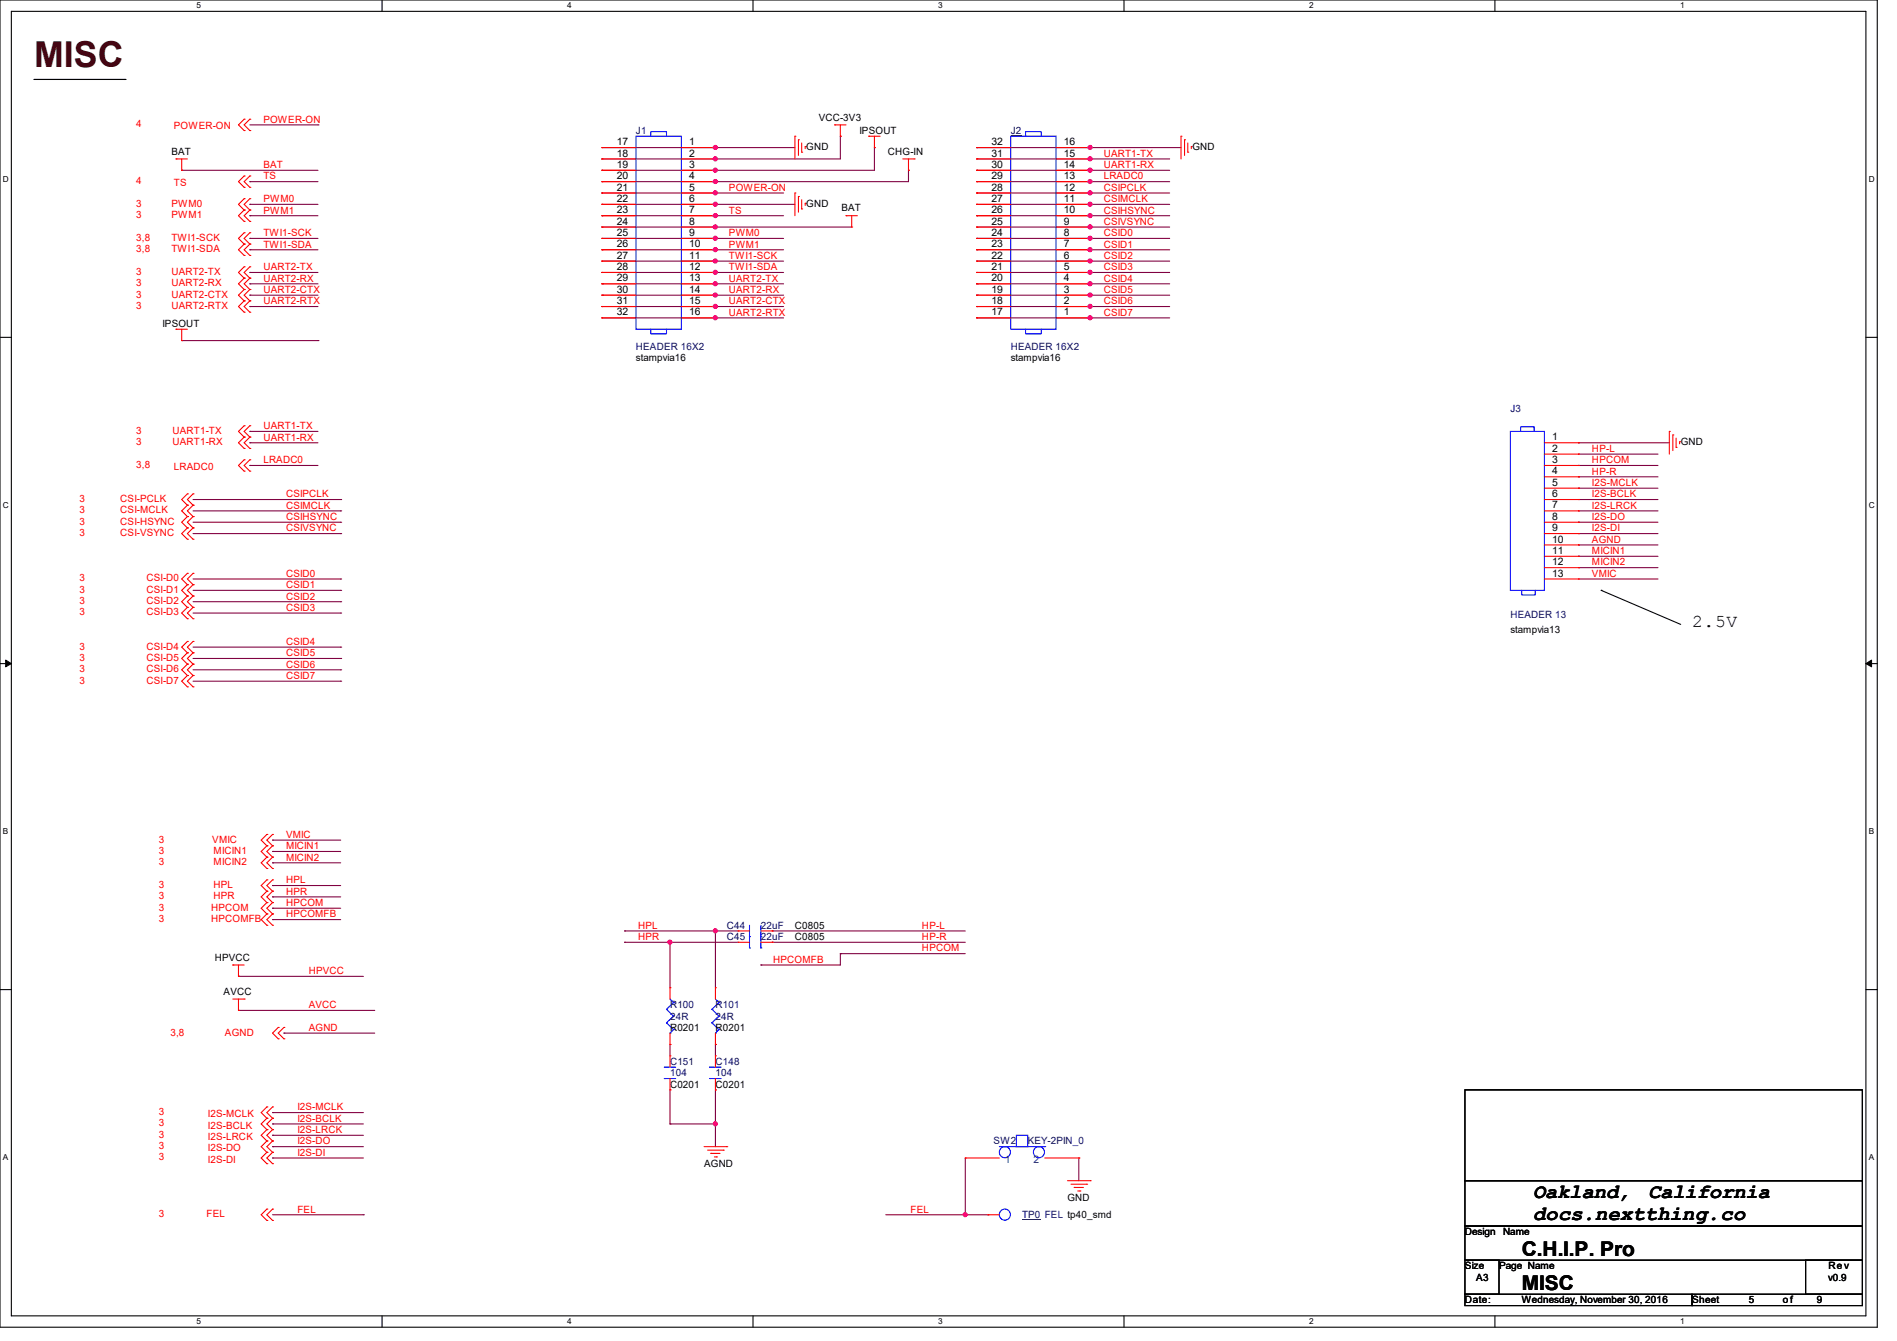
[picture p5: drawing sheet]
<svg xmlns="http://www.w3.org/2000/svg" width="297mm" height="210mm" viewBox="0 0 297 210" stroke-linecap="round" stroke-linejoin="round" font-family="sans-serif">
<path d="M0 0h293.9v207.9h-293.9zM1.8 1.8h290.3v204.3h-290.3z" fill="none" stroke="#000" stroke-width=".17"/>
<g fill="#fff">
<path d="M30.8 .2h.7v1.4h-.7z"/>
<path d="M30.8 206.2h.7v1.4h-.7z"/>
</g>
<path d="M59.8 0v1.8M59.8 206.1v1.8" fill="none" stroke="#000" stroke-width=".17"/>
<g fill="#fff">
<path d="M88.8 .2h.7v1.4h-.7z"/>
<path d="M88.8 206.2h.7v1.4h-.7z"/>
</g>
<path d="M117.9 0v1.8M117.9 206.1v1.8" fill="none" stroke="#000" stroke-width=".17"/>
<g fill="#fff">
<path d="M146.9 .2h.7v1.4h-.7z"/>
<path d="M146.9 206.2h.7v1.4h-.7z"/>
</g>
<path d="M176 0v1.8M176 206.1v1.8" fill="none" stroke="#000" stroke-width=".17"/>
<g fill="#fff">
<path d="M205 .2h.7v1.4h-.7z"/>
<path d="M205 206.2h.7v1.4h-.7z"/>
</g>
<path d="M234.1 0v1.8M234.1 206.1v1.8" fill="none" stroke="#000" stroke-width=".17"/>
<g fill="#fff">
<path d="M263.1 .2h.6v1.4h-.6z"/>
<path d="M263.1 206.2h.6v1.4h-.6z"/>
<path d="M.5 27.3h.9v1.4h-.9z"/>
<path d="M292.6 27.3h.9v1.4h-.9z"/>
<path d="M.5 78.4h.9v1.4h-.9z"/>
<path d="M292.6 78.4h.9v1.4h-.9z"/>
</g>
<path d="M0 52.8h1.8M292.1 52.8h1.8" fill="none" stroke="#000" stroke-width=".17"/>
<g fill="#fff">
<path d="M.5 129.5h.8v1.4h-.8z"/>
<path d="M292.6 129.5h.8v1.4h-.8z"/>
</g>
<path d="M0 103.9h1.8M292.1 103.9h1.8" fill="none" stroke="#000" stroke-width=".17"/>
<path d="M.9 103.4l.9 .5-.9 .5zM292.1 103.9l.9-.5v1z" fill="#000" stroke="#000" stroke-width=".16"/>
<g fill="#fff">
<path d="M.5 180.5h.8v1.4h-.8z"/>
<path d="M292.6 180.5h.8v1.4h-.8z"/>
</g>
<g fill="none" stroke="#000" stroke-width=".17">
<path d="M5.3 12.4h14.3M19.6 12.4h.1M250.7 92.5h.1M250.7 92.5l12.4 5.3M0 155h1.8M292.1 155h1.8M229.4 170.7h62.2v14.2h-62.2zM229.4 192h62.2v5.4h-62.2zM229.4 197.4h5.3v5.3h-5.3zM229.4 184.9h62.2v7.1h-62.2zM282.7 197.4h8.9v5.3h-8.9zM229.4 202.7h35.5v1.8h-35.5z"/>
<path d="M264.9 202.7h26.7v1.8h-26.7z"/>
</g>
<g fill="none" stroke="#800040" stroke-width=".17">
<path d="M39.1 19.6h10.7M49.8 19.6h.1M28.4 26.7h.1M28.4 26.7h21.4M39.1 37.3h.1M39.1 39.1h.1M39.1 33.8h.1M39.1 32h.1M39.1 28.4h.1M39.1 32h10.7M39.1 33.8h10.7M39.1 37.3h10.7"/>
<path d="M39.1 39.1h10.7M39.1 28.4h10.7M94.2 39.1h.1M94.2 37.3h.1M94.2 33.8h.1M94.2 35.6h.1M94.2 32h.1M94.2 30.2h.1M94.2 24.9h.1M94.2 23.1h.1M94.2 26.7h.1M94.2 28.4h.1"/>
<path d="M94.2 32h30.3M94.2 35.6h39.1M94.2 33.8h28.5M94.2 30.2h28.5M94.2 37.3h28.5M94.2 39.1h28.5M94.2 23.1h30.3M112 23.1h.1M112 24.9h.1M112 28.4h.1M112 26.7h.1M112 37.3h.1"/>
<path d="M112 35.6h.1M112 33.8h.1M112 30.2h.1M112 32h.1M112 39.1h.1M131.6 21.3h.1M131.6 21.3v3.6h-37.4M136.9 23.1h.1M136.9 23.1v3.6h-42.7M142.2 26.7h.1M142.2 26.7v1.7h-48M152.9 32h.1"/>
<path d="M152.9 35.6h.1M152.9 33.8h.1M152.9 30.2h.1M152.9 37.3h.1M152.9 39.1h.1M152.9 28.4h.1M152.9 24.9h.1M152.9 26.7h.1M152.9 23.1h.1M152.9 32h30.2M152.9 35.6h30.2M152.9 33.8h30.2"/>
<path d="M152.9 30.2h30.2M152.9 37.3h30.2M152.9 39.1h30.2M152.9 28.4h30.2M152.9 24.9h30.2M152.9 26.7h30.2M152.9 23.1h32M170.7 24.9h.1M170.7 35.6h.1M170.7 33.8h.1M170.7 37.3h.1M170.7 28.4h.1"/>
<path d="M170.7 39.1h.1M170.7 23.1h.1M170.7 26.7h.1M170.7 32h.1M170.7 30.2h.1M28.4 53.3h21.4M39.1 48h.1M39.1 46.2h.1M39.1 44.4h.1M39.1 42.7h.1M39.1 42.7h10.7M39.1 44.4h10.7"/>
<path d="M39.1 48h10.7M39.1 46.2h10.7M49.8 53.3h.1M94.2 44.4h.1M94.2 46.2h.1M94.2 48h.1M94.2 49.8h.1M94.2 42.7h.1M94.2 40.9h.1M94.2 42.7h28.5M94.2 40.9h28.5M94.2 44.4h28.5"/>
<path d="M94.2 48h28.5M94.2 49.8h28.5M94.2 46.2h28.5M112 49.8h.1M112 44.4h.1M112 42.7h.1M112 40.9h.1M112 48h.1M112 46.2h.1M152.9 42.7h.1M152.9 40.9h.1M152.9 44.4h.1"/>
<path d="M152.9 48h.1M152.9 49.8h.1M152.9 46.2h.1M152.9 42.7h30.2M152.9 40.9h30.2M152.9 44.4h30.2M152.9 48h30.2M152.9 49.8h30.2M152.9 46.2h30.2M170.7 40.9h.1M170.7 42.7h.1M170.7 44.4h.1"/>
<path d="M170.7 46.2h.1M170.7 48h.1M170.7 49.8h.1M30.2 78.2h23.1M39.1 67.6h.1M39.1 69.3h.1M39.1 72.9h.1M39.1 67.6h10.7M39.1 69.3h10.7M39.1 72.9h10.7M53.3 78.2h.1M247.1 69.3h.1"/>
<path d="M247.1 71.1h.1M247.1 72.9h.1M247.1 74.7h.1M247.1 76.5h.1M247.1 78.2h.1M247.1 69.3h14.3M247.1 72.9h12.5M247.1 78.2h12.5M247.1 71.1h12.5M247.1 74.7h12.5M247.1 76.5h12.5M30.2 80h23.1"/>
<path d="M30.2 83.6h23.1M30.2 81.8h23.1M30.2 90.7h23.1M30.2 96h23.1M30.2 94.2h23.1M30.2 92.5h23.1M53.3 80h.1M53.3 83.6h.1M53.3 81.8h.1M53.3 90.7h.1M53.3 96h.1M53.3 94.2h.1"/>
<path d="M53.3 92.5h.1M247.1 81.8h.1M247.1 83.6h.1M247.1 80h.1M247.1 85.3h.1M247.1 87.1h.1M247.1 88.9h.1M247.1 90.7h.1M247.1 80h12.5M247.1 83.6h12.5M247.1 81.8h12.5M247.1 90.7h12.5"/>
<path d="M247.1 85.3h12.5M247.1 87.1h12.5M247.1 88.9h12.5M30.2 101.3h23.1M30.2 104.9h23.1M30.2 106.7h23.1M30.2 103.1h23.1M53.3 101.3h.1M53.3 104.9h.1M53.3 106.7h.1M53.3 103.1h.1M42.7 138.7h.1"/>
<path d="M42.7 131.6h.1M42.7 133.3h.1M42.7 135.1h.1M42.7 138.7h10.6M42.7 131.6h10.6M42.7 133.3h10.6M42.7 135.1h10.6M37.3 152.9h.1M37.3 158.2h.1M37.3 152.9h19.6M37.3 158.2h21.4M42.7 142.2h.1"/>
<path d="M42.7 140.5h.1M42.7 144h.1M42.7 142.2h10.6M42.7 140.5h10.6M42.7 144h10.6M97.8 145.8h.1M97.8 147.6h.1M97.8 145.8h17.8M97.8 147.6h17.8M104.9 147.6h.1M104.9 147.6v7.1M112 145.8h.1"/>
<path d="M112 145.8v8.9M119.1 151.1h.1M120.9 145.8h.1M120.9 147.6h.1M120.9 145.8h30.2M120.9 147.6h30.2M131.6 149.4h.1M131.6 149.4v1.7h-12.5M131.6 149.4h19.5M42.7 176h.1M42.7 174.2h.1M42.7 179.6h.1"/>
<path d="M42.7 177.8h.1M42.7 176h14.2M42.7 174.2h14.2M42.7 179.6h14.2M42.7 177.8h14.2M44.4 161.8h.1M44.4 161.8h14.3M104.9 163.6h.1M104.9 170.7h.1M104.9 176h.1M104.9 176h7.1M104.9 163.6v1.8"/>
<path d="M104.9 170.7v5.3M112 163.6h.1M112 176h.1M112 170.7h.1M112 163.6v1.8M112 170.7v8.9M42.7 181.4h.1M42.7 181.4h14.2M42.7 190.2h14.2M56.9 190.2h.1M138.7 190.2h16M151.1 190.2h.1"/>
<path d="M151.1 181.4v8.8M154.7 190.2h.1M168.9 181.4h.1M168.9 181.4v3.5"/>
</g>
<g fill="#f0f" stroke="#f0f" stroke-width=".17">
<circle cx="170.7" cy="32" r=".32"/>
<circle cx="170.7" cy="35.5" r=".32"/>
<circle cx="170.7" cy="33.8" r=".32"/>
<circle cx="170.7" cy="30.2" r=".32"/>
<circle cx="170.7" cy="37.3" r=".32"/>
<circle cx="170.7" cy="42.7" r=".32"/>
<circle cx="170.7" cy="40.9" r=".32"/>
<circle cx="170.7" cy="39.1" r=".32"/>
<circle cx="170.7" cy="44.4" r=".32"/>
<circle cx="170.7" cy="48" r=".32"/>
<circle cx="170.7" cy="49.8" r=".32"/>
<circle cx="170.7" cy="46.2" r=".32"/>
<circle cx="170.7" cy="28.4" r=".32"/>
<circle cx="170.7" cy="24.9" r=".32"/>
<circle cx="170.7" cy="26.6" r=".32"/>
<circle cx="170.7" cy="23.1" r=".32"/>
<circle cx="112" cy="44.4" r=".32"/>
<circle cx="112" cy="46.2" r=".32"/>
<circle cx="112" cy="48" r=".32"/>
<circle cx="112" cy="49.8" r=".32"/>
<circle cx="112" cy="39.1" r=".32"/>
<circle cx="112" cy="37.3" r=".32"/>
<circle cx="112" cy="33.8" r=".32"/>
<circle cx="112" cy="35.5" r=".32"/>
<circle cx="112" cy="32" r=".32"/>
<circle cx="112" cy="30.2" r=".32"/>
<circle cx="112" cy="24.9" r=".32"/>
<circle cx="112" cy="23.1" r=".32"/>
<circle cx="112" cy="26.6" r=".32"/>
<circle cx="112" cy="42.7" r=".32"/>
<circle cx="112" cy="40.9" r=".32"/>
<circle cx="112" cy="28.4" r=".32"/>
<circle cx="112" cy="145.8" r=".32"/>
<circle cx="151.1" cy="190.2" r=".32"/>
<circle cx="112" cy="176" r=".32"/>
<circle cx="104.9" cy="147.6" r=".32"/>
</g>
<g fill="none" stroke="#f00" stroke-width=".17">
<path d="M38.2 18.7h.1M38.2 18.7l-.9 .9 .9 .8M39.1 18.7h.1M39.1 18.7l-.9 .9 .9 .8M130.7 19.6h.1M130.7 19.6h1.8M131.6 19.6v1.7M27.6 24.9h.1M27.6 24.9h1.7M28.4 26.7h.1M28.4 24.9v1.8M38.2 38.2h.1"/>
<path d="M38.2 36.4h.1M38.2 34.7h.1M38.2 32.9h.1M38.2 31.1h.1M38.2 27.6h.1M38.2 29.3h.1M38.2 20.4h.1M38.2 38.2l-.9 .9 .9 .9M38.2 36.4l-.9 .9 .9 .9M38.2 32.9l-.9 .9 .9 .9M38.2 31.1l-.9 .9 .9 .9M38.2 27.6l-.9 .8 .9 .9"/>
<path d="M39.1 38.2h.1M39.1 36.4h.1M39.1 34.7h.1M39.1 32.9h.1M39.1 31.1h.1M39.1 27.6h.1M39.1 29.3h.1M39.1 20.4h.1M39.1 38.2l-.9 .9 .9 .9M39.1 36.4l-.9 .9 .9 .9M39.1 32.9l-.9 .9 .9 .9M39.1 31.1l-.9 .9 .9 .9"/>
<path d="M39.1 27.6l-.9 .8 .9 .9M124.5 30.2h.1M124.5 21.3h.1M124.5 21.3v3.6M124.5 30.2v3.6M125 30.8h.1M125 21.9h.1M125 21.9v2.4M125 30.8v2.4M125.5 32.7h.1M125.5 23.8h.1M125.5 22.4v1.4"/>
<path d="M125.5 31.3v1.4M126.1 31.8h.1M126.1 22.9h.1M126.1 22.9v.4M126.1 31.8v.4M131.6 21.3h.1M132.5 33.8h.1M132.5 33.8h1.7M133.3 35.6h.1M133.3 33.8v1.8M136 21.3h.1M136 21.3h1.8"/>
<path d="M136.9 23.1h.1M136.9 21.3v1.8M141.4 24.9h1.7M142.2 26.7h.1M142.2 24.9v1.8M143.1 24.9h.1M184.9 21.3h.1M184.9 21.3v3.6M185.5 21.9h.1M185.5 21.9v2.4M186 23.8h.1M186 22.4v1.4"/>
<path d="M186.5 22.9h.1M186.5 22.9v.4M27.6 51.6h.1M27.6 51.6h1.7M28.4 53.3h.1M28.4 51.6v1.7M38.2 45.3h.1M38.2 43.6h.1M38.2 48.9h.1M38.2 47.1h.1M38.2 41.8h.1M38.2 40h.1"/>
<path d="M38.2 43.6l-.9 .8 .9 .9M38.2 47.1l-.9 .9 .9 .9M38.2 41.8l-.9 .9 .9 .9M38.2 45.3l-.9 .9 .9 .9M39.1 45.3h.1M39.1 43.6h.1M39.1 48.9h.1M39.1 47.1h.1M39.1 41.8h.1M39.1 40h.1M39.1 43.6l-.9 .8 .9 .9M39.1 47.1l-.9 .9 .9 .9"/>
<path d="M39.1 41.8l-.9 .9 .9 .9M39.1 45.3l-.9 .9 .9 .9M29.3 79.1h.1M29.3 77.3h.1M29.3 77.3l-.9 .9 .9 .9M29.3 79.1l-.9 .9 .9 .9M30.2 79.1h.1M30.2 77.3h.1M30.2 77.3l-.9 .9 .9 .9M30.2 79.1l-.9 .9 .9 .9M38.2 66.7h.1M38.2 68.5h.1"/>
<path d="M38.2 70.2h.1M38.2 72h.1M38.2 73.8h.1M38.2 66.7l-.9 .9 .9 .9M38.2 68.5l-.9 .8 .9 .9M38.2 72l-.9 .9 .9 .9M39.1 66.7h.1M39.1 68.5h.1M39.1 70.2h.1M39.1 72h.1M39.1 73.8h.1M39.1 66.7l-.9 .9 .9 .9"/>
<path d="M39.1 68.5l-.9 .8 .9 .9M39.1 72l-.9 .9 .9 .9M261.4 67.6h.1M261.4 67.6v3.5M261.9 68.1h.1M261.9 68.1v2.5M262.4 70.1h.1M262.4 68.6v1.5M263 69.2h.1M263 69.2v.3M29.3 80.9h.1M29.3 95.1h.1"/>
<path d="M29.3 93.3h.1M29.3 96.9h.1M29.3 91.6h.1M29.3 89.8h.1M29.3 82.7h.1M29.3 84.5h.1M29.3 80.9l-.9 .9 .9 .9M29.3 93.3l-.9 .9 .9 .9M29.3 95.1l-.9 .9 .9 .9M29.3 89.8l-.9 .9 .9 .9M29.3 91.6l-.9 .9 .9 .8M29.3 82.7l-.9 .9 .9 .9"/>
<path d="M30.2 80.9h.1M30.2 95.1h.1M30.2 93.3h.1M30.2 96.9h.1M30.2 91.6h.1M30.2 89.8h.1M30.2 82.7h.1M30.2 84.5h.1M30.2 80.9l-.9 .9 .9 .9M30.2 93.3l-.9 .9 .9 .9M30.2 95.1l-.9 .9 .9 .9M30.2 89.8l-.9 .9 .9 .9"/>
<path d="M30.2 91.6l-.9 .9 .9 .8M30.2 82.7l-.9 .9 .9 .9M29.3 107.6h.1M29.3 105.8h.1M29.3 104h.1M29.3 102.2h.1M29.3 100.5h.1M29.3 105.8l-.9 .9 .9 .9M29.3 102.2l-.9 .9 .9 .9M29.3 104l-.9 .9 .9 .9M29.3 100.5l-.9 .8 .9 .9M30.2 107.6h.1"/>
<path d="M30.2 105.8h.1M30.2 104h.1M30.2 102.2h.1M30.2 100.5h.1M30.2 105.8l-.9 .9 .9 .9M30.2 102.2l-.9 .9 .9 .9M30.2 104l-.9 .9 .9 .9M30.2 100.5l-.9 .8 .9 .9M41.8 139.6h.1M41.8 137.8h.1M41.8 132.5h.1M41.8 130.7h.1"/>
<path d="M41.8 136h.1M41.8 134.2h.1M41.8 139.6l-.9 .9 .9 .9M41.8 137.8l-.9 .9 .9 .9M41.8 130.7l-.9 .9 .9 .9M41.8 134.2l-.9 .9 .9 .9M41.8 132.5l-.9 .8 .9 .9M42.7 139.6h.1M42.7 137.8h.1M42.7 132.5h.1M42.7 130.7h.1M42.7 136h.1"/>
<path d="M42.7 134.2h.1M42.7 139.6l-.9 .9 .9 .9M42.7 137.8l-.9 .9 .9 .9M42.7 130.7l-.9 .9 .9 .9M42.7 134.2l-.9 .9 .9 .9M42.7 132.5l-.9 .8 .9 .9M36.4 151.1h.1M36.4 156.5h1.8M36.4 151.1h1.8M37.3 158.2h.1M37.3 152.9h.1M37.3 151.1v1.8"/>
<path d="M37.3 156.5v1.7M38.2 156.5h.1M41.8 141.4h.1M41.8 143.1h.1M41.8 144.9h.1M41.8 141.4l-.9 .8 .9 .9M41.8 143.1l-.9 .9 .9 .9M42.7 141.4h.1M42.7 143.1h.1M42.7 144.9h.1M42.7 141.4l-.9 .8 .9 .9M42.7 143.1l-.9 .9 .9 .9"/>
<path d="M41.8 173.4h.1M41.8 175.1h.1M41.8 178.7h.1M41.8 176.9h.1M41.8 173.4l-.9 .8 .9 .9M41.8 178.7l-.9 .9 .9 .9M41.8 176.9l-.9 .9 .9 .9M41.8 175.1l-.9 .9 .9 .9M42.7 173.4h.1M42.7 175.1h.1M42.7 178.7h.1M42.7 176.9h.1"/>
<path d="M42.7 173.4l-.9 .8 .9 .9M42.7 178.7l-.9 .9 .9 .9M42.7 176.9l-.9 .9 .9 .9M42.7 175.1l-.9 .9 .9 .9M43.6 162.7h.1M43.6 160.9h.1M43.6 160.9l-.9 .9 .9 .9M44.4 162.7h.1M44.4 160.9h.1M44.4 160.9l-.8 .9 .8 .9M104.9 165.4h.1M104.9 170.7h.1"/>
<path d="M104.9 165.4v1.7M104.9 168.9v1.8M110.2 179.6h3.6M113.8 179.6h.1M41.8 180.5h.1M41.8 182.2h.1M41.8 189.4h.1M41.8 191.1h.1M41.8 180.5l-.9 .9 .9 .8M41.8 189.4l-.9 .8 .9 .9M42.7 180.5h.1M42.7 182.2h.1"/>
<path d="M42.7 189.4h.1M42.7 191.1h.1M42.7 180.5l-.9 .9 .9 .8M42.7 189.4l-.9 .8 .9 .9M110.8 180.1h2.4M111.3 180.6h.1M111.3 180.6h1.4M111.8 181.2h.4M112.2 181.2h.1M113.2 180.1h.1M151.1 181.4h.1M151.1 181.4h5.4"/>
<path d="M163.6 181.4h5.3M167.1 184.9h3.6M167.7 185.5h2.4M168.2 186h.1M168.2 186h1.4M168.7 186.5h.4M168.9 181.4h.1M169.1 186.5h.1M170.1 185.5h.1M170.7 184.9h.1"/>
</g>
<g fill="none" stroke="#00f" stroke-width=".17">
<path d="M158.2 21.3h7.2v30.3h-7.2zM160.6 21.3v-.7h2.4v.7M160.6 51.6v.7h2.4v-.7M104 167.1h.1M104 168.9h.1M104 167.1h1.8M104 168.9h1.8M156.5 179.6h7.1M159.1 177.8h1.8v1.8h-1.8zM163.6 179.6h.1"/>
<circle cx="157.3" cy="180.4" r=".87"/>
<circle cx="162.7" cy="180.4" r=".87"/>
</g>
<path d="M158.2 21.2h1.7v.1h-1.7z" fill="#000080"/>
<g fill="none" stroke="#f00" stroke-width=".17">
<path d="M94.2 23.1h.1M94.2 24.9h.1M94.2 26.7h.1M94.2 28.4h.1M94.2 30.2h.1M94.2 32h.1M94.2 33.8h.1M94.2 35.6h.1M94.2 37.3h.1M94.2 39.1h.1M94.2 39.1h5.4M94.2 37.3h5.4"/>
<path d="M94.2 35.6h5.4M94.2 33.8h5.4M94.2 32h5.4M94.2 30.2h5.4M94.2 28.4h5.4M94.2 26.7h5.4M94.2 24.9h5.4M94.2 23.1h5.4M106.7 39.1h5.3M106.7 37.3h5.3M106.7 35.6h5.3M106.7 33.8h5.3"/>
<path d="M106.7 32h5.3M106.7 30.2h5.3M106.7 28.4h5.3M106.7 26.7h5.3M106.7 24.9h5.3M106.7 23.1h5.3M112 23.1h.1M112 24.9h.1M112 26.7h.1M112 28.4h.1M112 30.2h.1M112 32h.1"/>
<path d="M112 33.8h.1M112 35.6h.1M112 37.3h.1M112 39.1h.1M152.9 39.1h.1M152.9 37.3h.1M152.9 35.6h.1M152.9 33.8h.1M152.9 32h.1M152.9 30.2h.1M152.9 28.4h.1M152.9 26.7h.1"/>
<path d="M152.9 24.9h.1M152.9 23.1h.1M152.9 39.1h5.3M152.9 37.3h5.3M152.9 35.6h5.3M152.9 33.8h5.3M152.9 32h5.3M152.9 30.2h5.3M152.9 28.4h5.3M152.9 26.7h5.3M152.9 24.9h5.3M152.9 23.1h5.3"/>
<path d="M165.4 39.1h5.3M165.4 37.3h5.3M165.4 35.6h5.3M165.4 33.8h5.3M165.4 32h5.3M165.4 30.2h5.3M165.4 28.4h5.3M165.4 26.7h5.3M165.4 24.9h5.3M165.4 23.1h5.3M170.7 39.1h.1M170.7 37.3h.1"/>
<path d="M170.7 35.6h.1M170.7 33.8h.1M170.7 32h.1M170.7 30.2h.1M170.7 28.4h.1M170.7 26.7h.1M170.7 24.9h.1M170.7 23.1h.1M94.2 40.9h.1M94.2 42.7h.1M94.2 44.4h.1M94.2 46.2h.1"/>
<path d="M94.2 48h.1M94.2 49.8h.1M94.2 49.8h5.4M94.2 48h5.4M94.2 46.2h5.4M94.2 44.4h5.4M94.2 42.7h5.4M94.2 40.9h5.4M106.7 49.8h5.3M106.7 48h5.3M106.7 46.2h5.3M106.7 44.4h5.3"/>
<path d="M106.7 42.7h5.3M106.7 40.9h5.3M112 40.9h.1M112 42.7h.1M112 44.4h.1M112 46.2h.1M112 48h.1M112 49.8h.1M152.9 49.8h.1M152.9 48h.1M152.9 46.2h.1M152.9 44.4h.1"/>
<path d="M152.9 42.7h.1M152.9 40.9h.1M152.9 49.8h5.3M152.9 48h5.3M152.9 46.2h5.3M152.9 44.4h5.3M152.9 42.7h5.3M152.9 40.9h5.3M165.4 49.8h5.3M165.4 48h5.3M165.4 46.2h5.3M165.4 44.4h5.3"/>
<path d="M165.4 42.7h5.3M165.4 40.9h5.3M170.7 49.8h.1M170.7 48h.1M170.7 46.2h.1M170.7 44.4h.1M170.7 42.7h.1M170.7 40.9h.1M241.8 69.3h5.3M241.8 71.1h5.3M241.8 72.9h5.3M241.8 74.7h5.3"/>
<path d="M241.8 76.5h5.3M241.8 78.2h5.3M247.1 69.3h.1M247.1 71.1h.1M247.1 72.9h.1M247.1 74.7h.1M247.1 76.5h.1M247.1 78.2h.1M241.8 80h5.3M241.8 81.8h5.3M241.8 83.6h5.3M241.8 85.3h5.3"/>
<path d="M241.8 87.1h5.3M241.8 88.9h5.3M241.8 90.7h5.3M247.1 80h.1M247.1 81.8h.1M247.1 83.6h.1M247.1 85.3h.1M247.1 87.1h.1M247.1 88.9h.1M247.1 90.7h.1M104.9 154.7h.1M104.9 154.7v1.8"/>
<path d="M112 154.7h.1M112 154.7v1.8M115.6 147.6h.1M115.6 145.8h.1M115.6 147.6h1.7M115.6 145.8h1.7M119.1 147.6h1.8M119.1 145.8h1.8M120.9 147.6h.1M120.9 145.8h.1M104.9 163.6h.1M104.9 161.8v1.8"/>
<path d="M112 165.4h.1M112 170.7h.1M112 163.6h.1M112 161.8v1.8M112 165.4v1.7M112 168.9v1.8M154.7 190.2h.1M154.7 190.2h1.8"/>
</g>
<g fill="none" stroke="#00f" stroke-width=".17">
<path d="M99.6 21.3h7.1v30.3h-7.1zM101.9 21.3v-.7h2.5v.7M101.9 51.6v.7h2.5v-.7M236.5 67.6h5.3v24.9h-5.3zM238.1 67.6v-.8h2.1v.8M238.3 92.5v.7h2.1v-.7M104.4 158.1h.1M104.4 158.1l1.1 1M104.9 156.5l.6 .5M105.5 157h.1M105.5 159.1h.1M105.5 157l-1.1 1.1"/>
<path d="M105.5 159.1l-1.1 1.1M111.5 158.1h.1M111.5 158.1l1.1 1M112 156.5l.6 .5M112.6 157h.1M112.6 159.1h.1M112.6 157l-1.1 1.1M112.6 159.1l-1.1 1.1M117.3 148.5h.1M117.3 146.7h.1M117.3 144.9v3.6M119.1 148.5h.1"/>
<path d="M119.1 146.7h.1M119.1 144.9v3.6M104.4 160.2h.1M104.4 160.2l1.1 1M104.9 161.8h.1M105.5 161.2h.1M105.5 161.2l-.6 .6M111.1 167.1h.1M111.1 168.9h.1M111.1 167.1h1.8M111.1 168.9h1.8M111.5 160.2h.1"/>
<path d="M111.5 160.2l1.1 1M112 161.8h.1M112.6 161.2h.1M112.6 161.2l-.6 .6"/>
<circle cx="157.3" cy="190.2" r=".87"/>
</g>
<path d="M160 191h2.9" fill="none" stroke="#000080" stroke-width=".16"/>
<g fill="#f0f" stroke="#f0f" stroke-width=".17">
<circle cx="170.7" cy="32" r=".32"/>
<circle cx="170.7" cy="35.5" r=".32"/>
<circle cx="170.7" cy="33.8" r=".32"/>
<circle cx="170.7" cy="30.2" r=".32"/>
<circle cx="170.7" cy="37.3" r=".32"/>
<circle cx="170.7" cy="42.7" r=".32"/>
<circle cx="170.7" cy="40.9" r=".32"/>
<circle cx="170.7" cy="39.1" r=".32"/>
<circle cx="170.7" cy="44.4" r=".32"/>
<circle cx="170.7" cy="48" r=".32"/>
<circle cx="170.7" cy="49.8" r=".32"/>
<circle cx="170.7" cy="46.2" r=".32"/>
<circle cx="170.7" cy="28.4" r=".32"/>
<circle cx="170.7" cy="24.9" r=".32"/>
<circle cx="170.7" cy="26.6" r=".32"/>
<circle cx="170.7" cy="23.1" r=".32"/>
<circle cx="112" cy="44.4" r=".32"/>
<circle cx="112" cy="46.2" r=".32"/>
<circle cx="112" cy="48" r=".32"/>
<circle cx="112" cy="49.8" r=".32"/>
<circle cx="112" cy="39.1" r=".32"/>
<circle cx="112" cy="37.3" r=".32"/>
<circle cx="112" cy="33.8" r=".32"/>
<circle cx="112" cy="35.5" r=".32"/>
<circle cx="112" cy="32" r=".32"/>
<circle cx="112" cy="30.2" r=".32"/>
<circle cx="112" cy="24.9" r=".32"/>
<circle cx="112" cy="23.1" r=".32"/>
<circle cx="112" cy="26.6" r=".32"/>
<circle cx="112" cy="42.7" r=".32"/>
<circle cx="112" cy="40.9" r=".32"/>
<circle cx="112" cy="28.4" r=".32"/>
<circle cx="112" cy="145.8" r=".32"/>
<circle cx="151.1" cy="190.2" r=".32"/>
<circle cx="112" cy="176" r=".32"/>
<circle cx="104.9" cy="147.6" r=".32"/>
</g>
<text font-size="5.6" fill="#400000" x="5.3" y="10.5">MISC</text>
<g font-size="3.2">
<text x="240" y="187.6">Oakland,</text>
<text x="240" y="191.1">docs.nextthing.co</text>
<text x="258.1" y="187.6">California</text>
<text x="238.3" y="196.8">C.H.I.P. Pro</text>
<text x="238.3" y="202.1">MISC</text>
</g>
<text font-size="2.8" x="264.9" y="98.3">2.5V</text>
<g font-size="1.6" fill="#f00">
<text x="21.3" y="19.9">4</text>
<text x="27.2" y="20.3">POWER-ON</text>
<text x="41.2" y="19.2">POWER-ON</text>
<text x="21.3" y="28.8">4</text>
<text x="27.2" y="29.2">TS</text>
<text x="41.2" y="28.1">TS</text>
<text x="41.2" y="26.3">BAT</text>
<text x="114.1" y="29.9">POWER-ON</text>
<text x="172.8" y="24.6">UART1-TX</text>
<text x="172.8" y="28.1">LRADC0</text>
<text x="172.8" y="26.3">UART1-RX</text>
<text x="172.8" y="29.9">CSIPCLK</text>
<text x="21.3" y="34.2">3</text>
<text x="21.3" y="32.4">3</text>
<text x="26.8" y="34.2">PWM1</text>
<text x="26.8" y="32.4">PWM0</text>
<text x="41.2" y="33.4">PWM1</text>
<text x="41.2" y="31.7">PWM0</text>
<text x="114.1" y="33.4">TS</text>
<text x="172.8" y="35.2">CSIVSYNC</text>
<text x="172.8" y="33.4">CSIHSYNC</text>
<text x="172.8" y="31.7">CSIMCLK</text>
<text x="21.3" y="39.5">3,8</text>
<text x="21.3" y="37.7">3,8</text>
<text x="26.8" y="39.5">TWI1-SDA</text>
<text x="26.8" y="37.7">TWI1-SCK</text>
<text x="41.2" y="37">TWI1-SCK</text>
<text x="41.2" y="38.8">TWI1-SDA</text>
<text x="114.1" y="37">PWM0</text>
<text x="114.1" y="40.6">TWI1-SCK</text>
<text x="114.1" y="38.8">PWM1</text>
<text x="172.8" y="37">CSID0</text>
<text x="172.8" y="40.6">CSID2</text>
<text x="172.8" y="38.8">CSID1</text>
<text x="21.3" y="44.8">3</text>
<text x="21.3" y="43.1">3</text>
<text x="21.3" y="46.6">3</text>
<text x="26.8" y="44.8">UART2-RX</text>
<text x="26.8" y="43.1">UART2-TX</text>
<text x="26.8" y="46.6">UART2-CTX</text>
<text x="41.2" y="47.7">UART2-RTX</text>
<text x="41.2" y="45.9">UART2-CTX</text>
<text x="41.2" y="44.1">UART2-RX</text>
<text x="41.2" y="42.3">UART2-TX</text>
<text x="114.1" y="44.1">UART2-TX</text>
<text x="114.1" y="42.3">TWI1-SDA</text>
<text x="114.1" y="47.7">UART2-CTX</text>
<text x="114.1" y="45.9">UART2-RX</text>
<text x="172.8" y="42.3">CSID3</text>
<text x="172.8" y="44.1">CSID4</text>
<text x="172.8" y="45.9">CSID5</text>
<text x="172.8" y="47.7">CSID6</text>
<text x="21.3" y="48.4">3</text>
<text x="26.8" y="48.4">UART2-RTX</text>
<text x="114.1" y="49.4">UART2-RTX</text>
<text x="172.8" y="49.4">CSID7</text>
<text x="21.3" y="67.9">3</text>
<text x="21.3" y="69.7">3</text>
<text x="27" y="67.9">UART1-TX</text>
<text x="27" y="69.7">UART1-RX</text>
<text x="41.2" y="67.2">UART1-TX</text>
<text x="41.2" y="69">UART1-RX</text>
<text x="249.3" y="70.8">HP-L</text>
<text x="21.3" y="73.3">3,8</text>
<text x="27.2" y="73.6">LRADC0</text>
<text x="41.2" y="72.6">LRADC0</text>
<text x="44.8" y="77.9">CSIPCLK</text>
<text x="249.3" y="72.6">HPCOM</text>
<text x="249.3" y="74.3">HP-R</text>
<text x="249.3" y="76.1">I2S-MCLK</text>
<text x="249.3" y="77.9">I2S-BCLK</text>
<text x="12.4" y="80.4">3</text>
<text x="12.4" y="82.2">3</text>
<text x="12.4" y="78.6">3</text>
<text x="12.4" y="83.9">3</text>
<text x="18.8" y="80.4">CSI-MCLK</text>
<text x="18.8" y="82.2">CSI-HSYNC</text>
<text x="18.8" y="78.6">CSI-PCLK</text>
<text x="18.8" y="83.9">CSI-VSYNC</text>
<text x="44.8" y="79.7">CSIMCLK</text>
<text x="44.8" y="83.2">CSIVSYNC</text>
<text x="44.8" y="81.4">CSIHSYNC</text>
<text x="249.3" y="81.4">I2S-DO</text>
<text x="249.3" y="83.2">I2S-DI</text>
<text x="249.3" y="79.7">I2S-LRCK</text>
<text x="249.3" y="85">AGND</text>
<text x="249.3" y="86.8">MICIN1</text>
<text x="249.3" y="88.6">MICIN2</text>
<text x="12.4" y="94.6">3</text>
<text x="12.4" y="91.1">3</text>
<text x="12.4" y="92.8">3</text>
<text x="22.9" y="94.6">CSI-D2</text>
<text x="22.9" y="91.1">CSI-D0</text>
<text x="22.9" y="92.8">CSI-D1</text>
<text x="44.8" y="90.3">CSID0</text>
<text x="44.8" y="95.7">CSID3</text>
<text x="44.8" y="93.9">CSID2</text>
<text x="44.8" y="92.1">CSID1</text>
<text x="249.3" y="90.3">VMIC</text>
<text x="12.4" y="96.4">3</text>
<text x="12.4" y="101.7">3</text>
<text x="22.9" y="96.4">CSI-D3</text>
<text x="22.9" y="101.7">CSI-D4</text>
<text x="44.8" y="101">CSID4</text>
<text x="12.4" y="107.1">3</text>
<text x="12.4" y="103.5">3</text>
<text x="12.4" y="105.3">3</text>
<text x="22.9" y="107.1">CSI-D7</text>
<text x="22.9" y="103.5">CSI-D5</text>
<text x="22.9" y="105.3">CSI-D6</text>
<text x="44.8" y="104.6">CSID6</text>
<text x="44.8" y="106.3">CSID7</text>
<text x="44.8" y="102.8">CSID5</text>
<text x="24.9" y="131.9">3</text>
<text x="33.2" y="131.9">VMIC</text>
<text x="44.8" y="131.2">VMIC</text>
<text x="24.9" y="135.5">3</text>
<text x="24.9" y="133.7">3</text>
<text x="33.4" y="135.5">MICIN2</text>
<text x="33.4" y="133.7">MICIN1</text>
<text x="44.8" y="133">MICIN1</text>
<text x="44.8" y="134.8">MICIN2</text>
<text x="24.9" y="140.8">3</text>
<text x="24.9" y="139.1">3</text>
<text x="24.9" y="142.6">3</text>
<text x="33.1" y="142.6">HPCOM</text>
<text x="33.4" y="140.8">HPR</text>
<text x="33.4" y="139.1">HPL</text>
<text x="44.8" y="138.3">HPL</text>
<text x="44.8" y="141.9">HPCOM</text>
<text x="44.8" y="140.1">HPR</text>
<text x="44.8" y="143.7">HPCOMFB</text>
<text x="24.9" y="144.4">3</text>
<text x="33.1" y="144.4">HPCOMFB</text>
<text x="99.9" y="145.5">HPL</text>
<text x="99.9" y="147.2">HPR</text>
<text x="144.4" y="145.5">HP-L</text>
<text x="144.4" y="147.2">HP-R</text>
<text x="144.4" y="149">HPCOM</text>
<text x="48.3" y="152.6">HPVCC</text>
<text x="121.1" y="150.8">HPCOMFB</text>
<text x="48.3" y="161.5">AGND</text>
<text x="48.3" y="157.9">AVCC</text>
<text x="26.7" y="162.2">3,8</text>
<text x="35.2" y="162.2">AGND</text>
<text x="46.6" y="173.9">I2S-MCLK</text>
<text x="24.9" y="174.6">3</text>
<text x="24.9" y="180">3</text>
<text x="24.9" y="178.2">3</text>
<text x="24.9" y="176.4">3</text>
<text x="32.6" y="175">I2S-MCLK</text>
<text x="32.6" y="178.5">I2S-LRCK</text>
<text x="32.6" y="176.7">I2S-BCLK</text>
<text x="46.6" y="175.7">I2S-BCLK</text>
<text x="46.6" y="179.2">I2S-DO</text>
<text x="46.6" y="177.5">I2S-LRCK</text>
<text x="24.9" y="181.7">3</text>
<text x="32.6" y="180.3">I2S-DO</text>
<text x="32.6" y="182.1">I2S-DI</text>
<text x="46.6" y="181">I2S-DI</text>
<text x="24.9" y="190.6">3</text>
<text x="32.3" y="190.6">FEL</text>
<text x="46.6" y="189.9">FEL</text>
<text x="142.6" y="189.9">FEL</text>
</g>
<g font-size="1.6">
<text x="96.6" y="22.7">17</text>
<text x="107.9" y="22.7">1</text>
<text x="126.2" y="23.5">GND</text>
<text x="128.2" y="18.9">VCC-3V3</text>
<text x="134.6" y="21">IPSOUT</text>
<text x="155.2" y="22.7">32</text>
<text x="166.6" y="22.7">16</text>
<text x="186.7" y="23.5">GND</text>
<text x="26.8" y="24.2">BAT</text>
<text x="96.6" y="24.5">18</text>
<text x="96.6" y="26.3">19</text>
<text x="96.6" y="28.1">20</text>
<text x="96.6" y="29.8">21</text>
<text x="107.9" y="24.5">2</text>
<text x="107.9" y="26.3">3</text>
<text x="107.9" y="28.1">4</text>
<text x="107.9" y="29.8">5</text>
<text x="139" y="24.2">CHG-IN</text>
<text x="155.2" y="29.8">28</text>
<text x="155.2" y="28.1">29</text>
<text x="155.2" y="26.3">30</text>
<text x="155.2" y="24.5">31</text>
<text x="166.6" y="29.8">12</text>
<text x="166.6" y="28.1">13</text>
<text x="166.6" y="26.3">14</text>
<text x="166.6" y="24.5">15</text>
<text x="96.6" y="31.6">22</text>
<text x="96.6" y="33.4">23</text>
<text x="96.6" y="35.2">24</text>
<text x="107.9" y="31.6">6</text>
<text x="107.9" y="33.4">7</text>
<text x="107.9" y="35.2">8</text>
<text x="126.2" y="32.4">GND</text>
<text x="131.7" y="33.1">BAT</text>
<text x="155.2" y="35.2">25</text>
<text x="155.2" y="33.4">26</text>
<text x="155.2" y="31.6">27</text>
<text x="166.6" y="35.2">9</text>
<text x="166.6" y="33.4">10</text>
<text x="166.6" y="31.6">11</text>
<text x="96.6" y="37">25</text>
<text x="96.6" y="38.7">26</text>
<text x="96.6" y="40.5">27</text>
<text x="107.9" y="37">9</text>
<text x="107.9" y="38.7">10</text>
<text x="107.9" y="40.5">11</text>
<text x="155.2" y="40.5">22</text>
<text x="155.2" y="38.7">23</text>
<text x="155.2" y="37">24</text>
<text x="166.6" y="40.5">6</text>
<text x="166.6" y="38.7">7</text>
<text x="166.6" y="37">8</text>
<text x="96.6" y="42.3">28</text>
<text x="96.6" y="44.1">29</text>
<text x="96.6" y="45.8">30</text>
<text x="96.6" y="47.6">31</text>
<text x="107.9" y="42.3">12</text>
<text x="107.9" y="44.1">13</text>
<text x="107.9" y="45.8">14</text>
<text x="107.9" y="47.6">15</text>
<text x="155.2" y="47.6">18</text>
<text x="155.2" y="45.8">19</text>
<text x="155.2" y="44.1">20</text>
<text x="155.2" y="42.3">21</text>
<text x="166.6" y="47.6">2</text>
<text x="166.6" y="45.8">3</text>
<text x="166.6" y="44.1">4</text>
<text x="166.6" y="42.3">5</text>
<text x="25.4" y="51.2">IPSOUT</text>
<text x="96.6" y="49.4">32</text>
<text x="107.9" y="49.4">16</text>
<text x="155.2" y="49.4">17</text>
<text x="166.6" y="49.4">1</text>
<text x="99.6" y="56.6">stampvia16</text>
<text x="158.2" y="56.6">stampvia16</text>
<text x="243" y="69">1</text>
<text x="243" y="70.7">2</text>
<text x="263.1" y="69.7">GND</text>
<text x="243" y="72.5">3</text>
<text x="243" y="74.3">4</text>
<text x="243" y="76.1">5</text>
<text x="243" y="77.9">6</text>
<text x="243" y="79.6">7</text>
<text x="243" y="81.4">8</text>
<text x="243" y="83.2">9</text>
<text x="243" y="85">10</text>
<text x="243" y="86.7">11</text>
<text x="243" y="88.5">12</text>
<text x="243" y="90.3">13</text>
<text x="236.5" y="99.1">stampvia13</text>
<text x="124.5" y="147.2">C0805</text>
<text x="124.5" y="145.5">C0805</text>
<text x="33.6" y="150.4">HPVCC</text>
<text x="35" y="155.8">AVCC</text>
<text x="104.9" y="161.5">R0201</text>
<text x="112" y="161.5">R0201</text>
<text x="104.9" y="170.3">C0201</text>
<text x="112" y="170.3">C0201</text>
<text x="110.2" y="182.8">AGND</text>
<text x="167.1" y="188.1">GND</text>
<text x="229.4" y="193.5">Design</text>
<text x="235.3" y="193.5">Name</text>
<text x="229.4" y="198.8">Size</text>
<text x="231.1" y="200.6">A3</text>
<text x="234.7" y="198.8">Page Name</text>
<text x="286.3" y="200.6">v0.9</text>
<text x="286.3" y="198.8">Rev</text>
<text x="229.4" y="204.1">Date:</text>
<text x="238.3" y="204.1">Wednesday, November 30, 2016</text>
<text x="264.9" y="204.1">Sheet</text>
<text x="273.8" y="204.1">5</text>
<text x="279.1" y="204.1">o f</text>
<text x="284.5" y="204.1">9</text>
</g>
<g font-size="1.6" fill="#000080">
<text x="99.6" y="21">J1</text>
<text x="158.2" y="21">J2</text>
<text x="99.6" y="54.8">HEADER 16X2</text>
<text x="158.2" y="54.8">HEADER 16X2</text>
<text x="236.5" y="64.6">J3</text>
<text x="236.5" y="96.7">HEADER 13</text>
<text x="113.8" y="147.2">C45</text>
<text x="113.8" y="145.5">C44</text>
<text x="119.1" y="147.2">22uF</text>
<text x="119.1" y="145.5">22uF</text>
<text x="104.9" y="157.9">R100</text>
<text x="104.9" y="159.7">24R</text>
<text x="112" y="157.9">R101</text>
<text x="112" y="159.7">24R</text>
<text x="104.9" y="166.8">C151</text>
<text x="112" y="166.8">C148</text>
<text x="104.9" y="168.6">104</text>
<text x="112" y="168.6">104</text>
<text x="155.6" y="179.2">SW2</text>
<text x="160.9" y="179.2">KEY-2PIN_0</text>
<text x="160" y="190.8">TP0 FEL tp40_smd</text>
</g>
<g font-size="1.6" fill="#004080">
<text x="157.4" y="182.1">1</text>
<text x="161.8" y="182.1">2</text>
</g>
<g font-size="1.3">
<text x="30.8" y="1.3">5</text>
<text x="88.8" y="1.3">4</text>
<text x="146.9" y="1.3">3</text>
<text x="205" y="1.3">2</text>
<text x="263.1" y="1.3">1</text>
<text x=".5" y="28.4">D</text>
<text x="292.6" y="28.4">D</text>
<text x=".5" y="79.5">C</text>
<text x="292.6" y="79.5">C</text>
<text x=".5" y="130.6">B</text>
<text x="292.6" y="130.6">B</text>
<text x=".5" y="181.7">A</text>
<text x="292.6" y="181.7">A</text>
<text x="30.8" y="207.4">5</text>
<text x="88.8" y="207.4">4</text>
<text x="146.9" y="207.4">3</text>
<text x="205" y="207.4">2</text>
<text x="263.1" y="207.4">1</text>
</g>
</svg>
